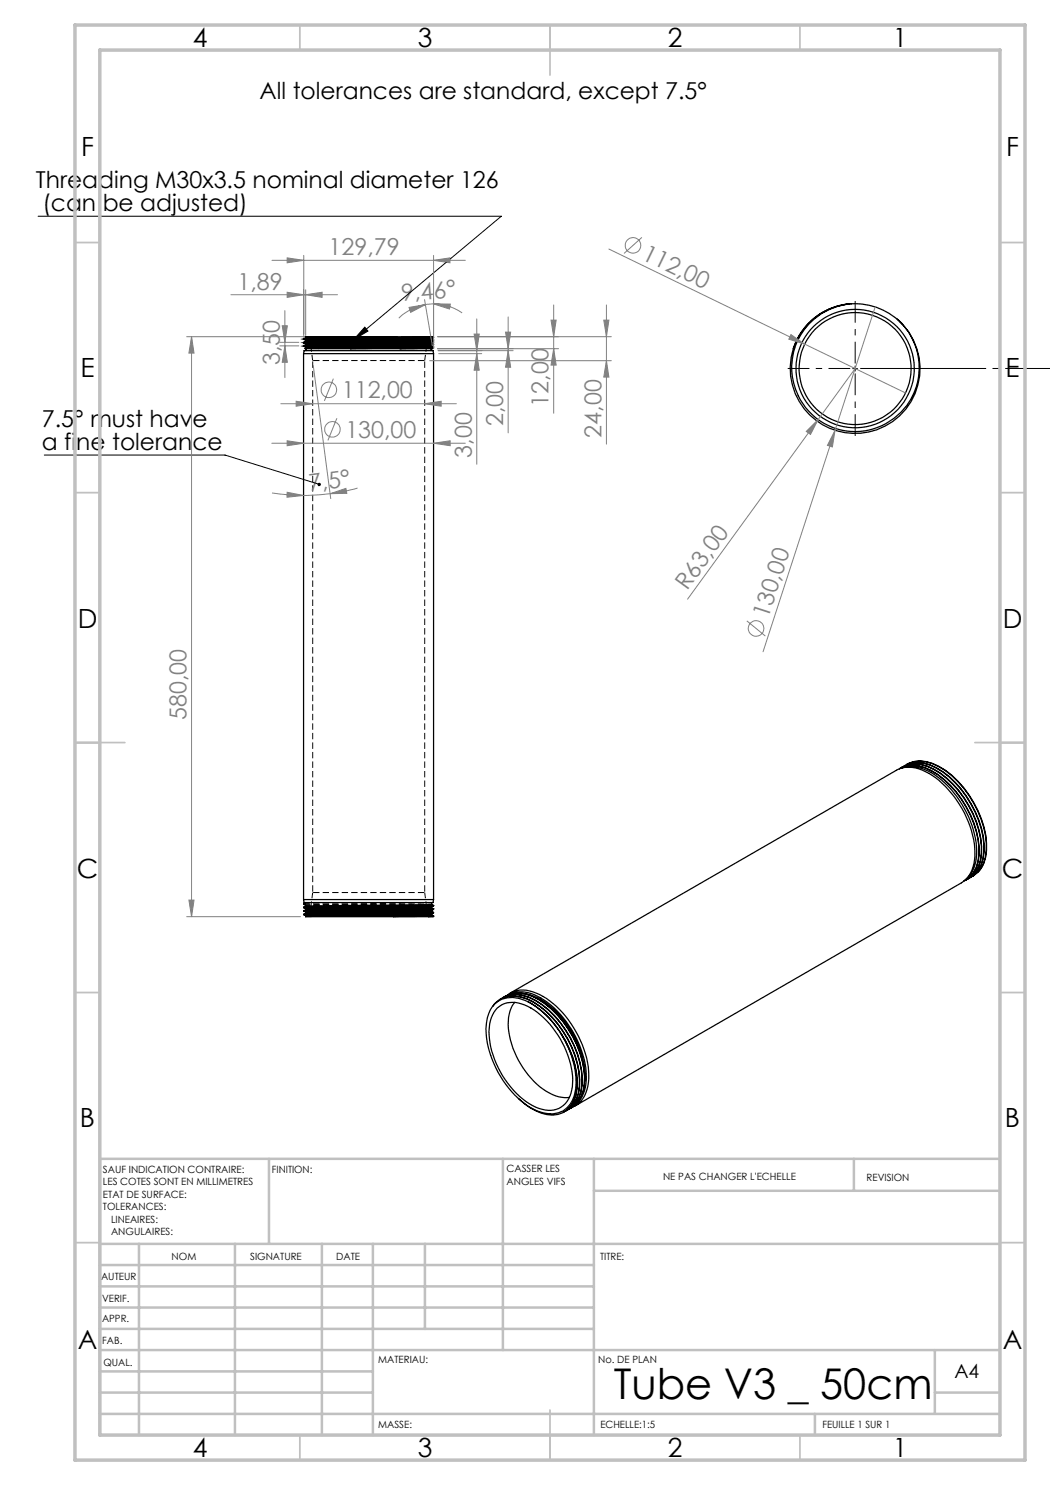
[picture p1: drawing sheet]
<svg xmlns="http://www.w3.org/2000/svg" width="210mm" height="297mm" viewBox="0 0 210 297" stroke-linecap="round" stroke-linejoin="round" font-family="sans-serif">
<g fill="none" stroke="#000" stroke-width=".2" stroke-dasharray="1.3 .6" stroke-dashoffset=".4" stroke-linecap="butt">
<path d="M86.3 69.1l-25.1-.3M86.3 68.4l-25.2-.3M86.3 67.7l-25.2-.3M86.3 69.3l-25.1-.4M86.3 68.6l-25.1-.4M86.3 67.9l-25.1-.4M86.7 67.4l-4.3-.1M86.7 67.5l-13.7-.2M61.1 180.5l25.2 .4M61.1 181.2l25.2 .4M61.1 181.9l25.2 .4M61.1 182.6l25.2 .4"/>
<path d="M61.1 181l25.2 .4M61.1 181.7l25.2 .4M61.1 182.4l25.2 .4"/>
</g>
<path d="M86.7 69.5l-25.9-.3M86.7 68.8l-25.9-.3M86.7 68.1l-25.9-.3M86.7 69.6l-25.9-.4M86.7 68.9l-25.9-.4M86.7 68.2l-25.9-.4M60.8 180.7l25.9 .4M60.8 181.4l25.9 .4M60.8 182.1l25.9 .4M60.8 182.8l25.9 .4M61.1 183.1l12.6 .2" fill="none" stroke="#000" stroke-width=".2" stroke-dasharray="1.3 .6" stroke-linecap="butt"/>
<path d="M61.9 67.3l.6 4.8M84.9 72.1l.7-4.8M62.5 178.5l-.6 4.8M60.9 182.9l25.8 .4M60.9 180.8l25.8 .4M60.9 181.5l25.8 .4M60.9 182.2l25.8 .4M85.6 183.3l-.7-4.8" fill="none" stroke="#000" stroke-width=".2" stroke-dasharray="1.3 .6" stroke-dashoffset=".1" stroke-linecap="butt"/>
<path d="M63.9 69.7l-2.7-.1" fill="none" stroke="#000" stroke-width=".2" stroke-dasharray="1.3 .6" stroke-dashoffset=".2" stroke-linecap="butt"/>
<path d="M81.6 69.7l-20.5-.2M84.9 72.1h-22.4M84.9 178.5h-22.4" fill="none" stroke="#000" stroke-width=".2" stroke-dasharray="1.3 .6" stroke-dashoffset="-.1" stroke-linecap="butt"/>
<path d="M62.5 72.1v106.4M84.9 178.5v-106.4" fill="none" stroke="#000" stroke-width=".2" stroke-dasharray="1.3 .6" stroke-dashoffset="-.2" stroke-linecap="butt"/>
<g fill="none" stroke="#000" stroke-width=".25">
<path d="M60.7 70.7h26M60.7 70.7l.1-.6h25.8l.1 .6M60.7 70.7v109.2M60.7 68.6l.4 .2M60.7 67.9l.4 .2M60.7 69.2l.4 .3M61 69.7h9.1M61.1 69l-.4 .2M61.1 68.3l-.4 .3M61.1 67.6l-.4 .3M61.1 69.6l-.1 .1M61.1 67.4v.2"/>
<path d="M61.1 68.1v.2M61.1 68.8v.2M61.1 69.5v.1M61.2 69.7v.4M62.4 67.3l-1.3 .1M62.4 67.3h-1.4l.1 .1M62.4 67.3h16.8M70.1 69.7h9.9M79.2 67.3l-18.1 .3M79.2 67.3h7.3M86.2 69.7v.4M86.3 69.3l-25.2 .3"/>
<path d="M86.3 68.6l-25.2 .4M86.3 67.9l-25.2 .4M86.3 69.1l-25.2 .4M86.3 68.4l-25.2 .4M86.3 67.7l-25.2 .4M86.3 68.6l.4 .2M86.3 67.9l.4 .2M86.3 69.3l.4 .2M86.3 67.7v.2M86.3 68.4v.2M86.3 69.1v.2M86.5 67.3l.2 .1"/>
<path d="M86.7 69.5l-16.6 .2M86.7 68.8l-25.9 .4M86.7 68.1l-25.9 .4M86.7 67.4l-25.9 .4M86.7 69.6l-6.7 .1M86.7 68.9l-26 .3M86.7 68.2l-26 .4M86.7 67.5l-26 .4M86.7 68.8v.1M86.7 68.1v.1M86.7 67.4v.1M86.7 69.5v.1"/>
<path d="M86.7 68.9l-.4 .2M86.7 68.2l-.4 .2M86.7 67.5l-.4 .2M86.7 69.6l-.2 .1h-6.5M86.7 70.7v109.2M169.4 60.9a13 13 0 0 0-10.5 17.5 13 13 0 0 0 19.5 6 13 13 0 0 0 1.3-20.4M170.3 60.7a13 13 0 0 0-11.7 9M179.4 63.8l1.1 1M179.9 153.8a6.1 6.1 0 0 1 6.3 .4 20.3 20.3 0 0 1 9.6 15.3 7.8 7.8 0 0 1-1.8 5.9l-1.2 .8M180 153.7h.1M180.1 153.7a7.8 7.8 0 0 1 7.5 1.7 20.2 20.2 0 0 1 7.7 15.5 6.5 6.5 0 0 1-2.3 5.1M180.3 153.5a6.4 6.4 0 0 1 6 .6 20 20 0 0 1 9.5 16.9 5.8 5.8 0 0 1-2.6 5"/>
<path d="M180.4 153.5a6.1 6.1 0 0 1 6.3 .4 20.3 20.3 0 0 1 9.6 15.4 7.8 7.8 0 0 1-1.8 5.8l-1.1 .8M180.5 153.4h-.1M180.8 153.2a6.4 6.4 0 0 1 6 .6 20 20 0 0 1 9.5 16.9 5.8 5.8 0 0 1-2.6 5.1M180.9 153.2a6.2 6.2 0 0 1 6.3 .4 20.3 20.3 0 0 1 9.6 15.3 7.9 7.9 0 0 1-1.8 5.9l-1.1 .8M181 153.1h-.1M181.3 152.9a6.4 6.4 0 0 1 6 .7 20.2 20.2 0 0 1 9.5 15.3 7.6 7.6 0 0 1-1.7 5.9l-.9 .7M181.4 152.9a6.2 6.2 0 0 1 6.3 .4 20.3 20.3 0 0 1 9.6 15.4 7.9 7.9 0 0 1-1.8 5.9l-1.1 .7M181.5 152.8h-.1M181.8 152.6a6.4 6.4 0 0 1 6 .7 20.2 20.2 0 0 1 9.5 15.3 6.9 6.9 0 0 1-1.8 5.9M60.7 179.9h26M60.7 179.9l.1 .6h25.8l.1-.6M194.7 175.2h.1"/>
<path d="M60.7 180.8l.4-.3 .1 .7-.4 .2M60.7 180.8l.5 .3M60.7 180.8l.4 .2M61.1 181.7l.1 .2-.4 .2M61.1 182.5l.1 .1-.4 .2M61.1 183.3h17.6M61.1 183.2v.1M78.7 183.3h7M86.3 180.9l-25.1 .3M86.3 181.6l-25.1 .3M86.3 182.3l-25.1 .3M86.3 183l-25.2 .3"/>
<path d="M86.3 181.4l-25.2 .3M86.3 182.1l-25.2 .4M86.3 182.8l-25.2 .4M86.3 181.6l.4 .2M86.3 182.3l.4 .2M86.3 183l.4 .2M86.3 180.9l.4 .2M86.3 180.5v.4M86.3 181.4v.2M86.3 182.1v.2M86.3 182.8v.2M86.7 181.1l-23.1 .3h-2.9v.1"/>
<path d="M86.7 181.8l-25.5 .3h-.5v.1M86.7 182.5l-24.2 .3h-1.8v.1M86.7 181.2l-26 .3 .5 .2M86.7 181.9l-26 .3 .5 .3M86.7 182.6l-26 .3 .5 .3M86.7 183.2l-8 .1M86.7 183.3h-1M86.7 181.8v.1M86.7 182.5v.1M86.7 183.2v.1M86.7 181.1v.1M86.7 181.9l-.4 .2"/>
<path d="M86.7 182.6l-.4 .2M86.7 181.2l-.4 .2M100.1 199.8h-.1M100.1 199.8a6.5 6.5 0 0 1 6.6 .6 19.8 19.8 0 0 1 9.2 16.9 6.4 6.4 0 0 1-1.9 4.3M100.6 199.5h-.1M101.1 199.3a4.9 4.9 0 0 1 3.9-.5 14.9 14.9 0 0 1 8.6 6.9 18.3 18.3 0 0 1 3.2 11.1 5.4 5.4 0 0 1-2.8 4.9M101.1 199.2h-.1M101.1 199.2a5.4 5.4 0 0 1 5.3 0 19.8 19.8 0 0 1 10.4 14.6 7.9 7.9 0 0 1-1.8 7.3M101.5 199a5.3 5.3 0 0 1 5.7-.4 18.1 18.1 0 0 1 8.9 9.5 14.1 14.1 0 0 1 1.1 10.4 4.6 4.6 0 0 1-2.8 3M102 198.8a6.5 6.5 0 0 1 6.2 .8 20 20 0 0 1 9.1 16.4 7 7 0 0 1-2 4.8M102.1 198.6l77.2-44.5a6.5 6.5 0 0 1 6.5 .6 20.1 20.1 0 0 1 9.2 16.5 6.2 6.2 0 0 1-2.7 5.4l-77.2 44.6M105.3 198.8a14.2 14.2 0 0 1 8.4 6.6 17.7 17.7 0 0 1 3.2 10.8"/>
<path d="M98.6 201.2a4.7 4.7 0 0 1 5.4-1.8 14.9 14.9 0 0 1 8.6 6.9 16.8 16.8 0 0 1 3 12.4 5 5 0 0 1-2.6 3.6M99.4 201.6a5.2 5.2 0 0 1 6.1-.3 17.9 17.9 0 0 1 9 16 4.7 4.7 0 0 1-4.3 4.8 10.3 10.3 0 0 1-7.5-4.1 17.8 17.8 0 0 1-4.8-12.5l.3-1.9 .6-1.1zM102.9 200.5a7.8 7.8 0 0 0-1 6.7 17.5 17.5 0 0 0 8 11.4l1.8 .8 1.2 .1h1M105.7 200.4a5.8 5.8 0 0 0-6.7 .4 7.9 7.9 0 0 0-1.7 6.7 20 20 0 0 0 8.9 14 6.9 6.9 0 0 0 6.4 .7 7 7 0 0 0 2.6-6.8l-.3-2.2a19.1 19.1 0 0 0-2.6-6.3M105.7 200.4a17.9 17.9 0 0 1 6.6 6.5M105.7 200.4a19.9 19.9 0 0 1 9.7 17.2 6.4 6.4 0 0 1-1.9 4.3M112.3 206.9a16.8 16.8 0 0 1 2.8 12.1 4.9 4.9 0 0 1-6.8 3.6 12.2 12.2 0 0 1-4.6-2.9M112.9 222.4h-.1M113.3 222.1h.1M113.8 221.8v.1M114.5 221.4a6.9 6.9 0 0 0 2-5.8 20.2 20.2 0 0 0-9.3-15.5 7.4 7.4 0 0 0-6-.9l-.6 .4a5.4 5.4 0 0 1 5.2-.1 19.1 19.1 0 0 1 9.7 11.4 12.3 12.3 0 0 1 .2 8.7 4.9 4.9 0 0 1-2.2 2.4M114.9 221.1l-.6 .5"/>
<circle cx="171" cy="73.7" r="11.8"/>
<circle cx="171" cy="73.7" r="11.2"/>
<circle cx="171.1" cy="73.5" r="12.8"/>
</g>
<g fill="none" stroke="#808080" stroke-width=".2">
<path d="M46.2 58.9h21.3M54.4 52.1h38.7M57.4 58.5l3.3 .4-3.3 .6zM57.4 51.6l3.3 .5-3.3 .5zM60.7 51.1v16.4M61.1 58.9l3.3-.4v1zM61.1 58v9.1M84.9 59.9l1.6 9.2M86.7 52.1l3.3-.5v1zM86.7 51.1v18.6M121.8 49.8l59.3 28.8M128.4 47.5l-3.6 3.2"/>
<path d="M37.3 67.3h23.6M38.3 67.3l.5 3.3h-1zM38.3 67.3v116M56 68.5h3.8M56 69.2h3.8M56.4 65.2h1.1l-.5 3.3zM57 62.1v13.4M57 69.2l.5 3.3h-1.1zM62.7 73.1l3.4 26.6M66.7 75.7l-1.8 4.5M81.8 61.5l3.3-.6-3 1.6zM85.1 60.9a9.8 9.8 0 0 0-5.3 2.7"/>
<path d="M85.9 72.1h36.4M86.7 60.8h3.4l-.2 1zM86.7 60.8l-1.6 .1M86.7 60.8a9.8 9.8 0 0 1 5.7 1.8M87.5 69.7h24.2M87.6 70.1h15M87.7 70.7h8.6M94.8 66.8h1l-.4 3.3zM95.4 63.8v29M95.4 70.7l.4 3.3h-1zM101.1 66.4h1l-.5 3.3zM101.6 63.4v23.2"/>
<path d="M101.6 70.1l.5 3.3h-1zM110.2 64h1l-.5 3.3zM110.7 69.7l.5 3.3h-1zM110.7 61v21.7M120.8 64h1l-.5 3.3zM121.3 72.1l.5 3.3h-1zM121.3 61v27.8M122.3 67.3h-34.8M158.2 66.9l2.7 1.9-3.1-1zM171 73.7l-7.4 10.2M175 61.3l-8 24.8M54.4 88.6h38.7"/>
<path d="M54.4 98.6l3.9 .4 2.4 .1M56.2 80.7h35.1M57.4 88.2l3.3 .4-3.3 .5zM57.4 98.5l3.3 .6-3.3 .3zM59.2 80.3l3.3 .4-3.3 .5zM66 98.7l3.2-1 .2 1zM66 98.7l-5.3 .4M67.4 83.6l-1.8 4.5M71.5 97.6l-2.7 .7-2.8 .4M84.9 80.7l3.3-.4v.9zM86.7 88.6l3.3-.4v.9zM161.3 86.3l2.3-2.4-1.5 3z"/>
<path d="M163.6 83.9l-26.1 35.9M167 86.1l-.5 3.3-1-.3zM167 86.1l-14.4 44.2M149.4 124.2l3.7 3M37.3 183.3h22.8M37.8 180h1l-.5 3.3z"/>
<circle cx="126.6" cy="49.1" r="1.55"/>
<circle cx="65.8" cy="78" r="1.56"/>
<circle cx="66.5" cy="85.9" r="1.56"/>
<circle cx="151.2" cy="125.7" r="1.56"/>
</g>
<path d="M7.6 43.2h92.7l-29.6 24.7M73 65.4l.6 .8-2.9 1.7zM170.5 73.7h1M171 73.2v1M8.9 91h36.1l18.9 5.9" fill="none" stroke="#000" stroke-width=".2"/>
<path d="M170 73.7h-12.5M171 72.7v-12.5M171 74.7v12.5" fill="none" stroke="#000" stroke-width=".2" stroke-dasharray="30.5 1.3 1.3 1.3" stroke-dashoffset="26.1" stroke-linecap="butt"/>
<path d="M172 73.7h38.1" fill="none" stroke="#000" stroke-width=".2" stroke-dasharray="30.5 1.3 1.3 1.3" stroke-dashoffset="5.3" stroke-linecap="butt"/>
<g fill="none" stroke="#c0c0c0" stroke-width=".35">
<path d="M60 5v5M110 5v10M160 5v5M15 48.5h5M200 48.5h5M15 98.5h5M200 98.5h5M15 148.5h10M195 148.5h10M15 198.5h5M200 198.5h5M15 248.5h5"/>
<path d="M200 248.5h5M60 287v5M110 282v10M160 287v5"/>
</g>
<g fill="none" stroke="#c0c0c0" stroke-width=".5">
<path d="M53.8 231.8v17M100.6 231.8v38.2M118.8 231.8v55.2M118.8 238.2h81.2M170.8 231.8v6.4M200 231.8h-180v55.2M20 248.8h180M20 257.3h98.8M20 253h98.8M27.8 248.8v38.2M47 248.8v38.2M64.4 248.8v38.2"/>
<path d="M74.6 248.8v38.2M85 248.8v17M20 265.8h98.8M20 261.5h98.8M20 278.5h54.6M20 274.3h54.6M20 270h180M187 278.5h13M187 270v12.8M20 282.8h180M163 282.8v4.2"/>
</g>
<path d="M15 5h190v287h-190zM20 10h180v277h-180z" fill="none" stroke="#c0c0c0" stroke-width=".7"/>
<path d="M73 65.4l.6 .8-2.9 1.7zM63.6 96.7l-.1 .1a.34 .34 0 0 0 .2 .4 .34 .34 0 0 0 .5-.2l-.3-.1 .3 .1a.36 .36 0 0 0-.2-.4 .36 .36 0 0 0-.4 .1z" fill="#000"/>
<g fill="#808080">
<path d="M158.2 66.9l2.7 1.9-3.1-1z"/>
<path d="M161.3 86.3l2.3-2.4-1.5 3z"/>
<path d="M167 86.1l-.5 3.3-1-.3z"/>
<path d="M59.2 80.3l3.3 .4-3.3 .5zM84.9 80.7l3.3-.4v.9zM57.4 88.2l3.3 .4-3.3 .5zM86.7 88.6l3.3-.4v.9zM57.4 58.5l3.3 .4-3.3 .6zM61.1 58.9l3.3-.4v1zM57.4 51.6l3.3 .5-3.3 .5zM86.7 52.1l3.3-.5v1z"/>
<path d="M86.7 60.8h3.4l-.2 1zM81.8 61.5l3.3-.6-3 1.6z"/>
<path d="M57.4 98.5l3.3 .6-3.3 .3zM66 98.7l3.2-1 .2 1z"/>
<path d="M121.3 72.1l.5 3.3h-1zM120.8 64h1l-.5 3.3z"/>
<path d="M101.1 66.4h1l-.5 3.3zM101.6 70.1l.5 3.3h-1zM94.8 66.8h1l-.4 3.3zM95.4 70.7l.4 3.3h-1zM56.4 65.2h1.1l-.5 3.3zM57 69.2l.5 3.3h-1.1z"/>
<path d="M110.2 64h1l-.5 3.3zM110.7 69.7l.5 3.3h-1zM38.3 67.3l.5 3.3h-1zM37.8 180h1l-.5 3.3z"/>
</g>
<text font-size="8.5" x="122.7" y="279.7">Tube V3 _ 50cm</text>
<g font-size="5.3">
<text x="38.5" y="9.5">4</text>
<text x="83.5" y="9.5">3</text>
<text x="133.6" y="9.5">2</text>
<text x="178.6" y="9.5">1</text>
<text x="16.2" y="31.3">F</text>
<text x="201.2" y="31.3">F</text>
<text x="16.1" y="75.5">E</text>
<text x="201.1" y="75.5">E</text>
<text x="15.5" y="125.5">D</text>
<text x="200.5" y="125.5">D</text>
<text x="15.4" y="175.5">C</text>
<text x="200.4" y="175.5">C</text>
<text x="16" y="225.5">B</text>
<text x="201" y="225.5">B</text>
<text x="15.5" y="269.8">A</text>
<text x="200.5" y="269.8">A</text>
<text x="38.5" y="291.5">4</text>
<text x="83.5" y="291.5">3</text>
<text x="133.6" y="291.5">2</text>
<text x="178.6" y="291.5">1</text>
</g>
<g font-size="4.7">
<text x="51.9" y="19.8">All tolerances are standard, except 7.5°</text>
<text x="7.2" y="37.7">Threading M30x3.5 nominal diameter 126</text>
<text x="8.5" y="42.2">(can be adjusted)</text>
<text x="8.4" y="85.5">7.5° must have</text>
<text x="8.4" y="90">a fine tolerance</text>
</g>
<g font-size="4.7" fill="#808080">
<text x="65.7" y="51">129,79</text>
<text x="128.2" y="51.7" transform="rotate(26 128.2 51.7)">112,00</text>
<text x="47.5" y="57.9">1,89</text>
<text x="80.4" y="60.2" transform="rotate(-5 80.4 60.2)">9,46°</text>
<text x="56" y="73.1" transform="rotate(-90 56 73.1)">3,50</text>
<text x="68.4" y="79.7">112,00</text>
<text x="109.7" y="81.3" transform="rotate(-90 109.7 81.3)">12,00</text>
<text x="69.1" y="87.6">130,00</text>
<text x="100.6" y="85.3" transform="rotate(-90 100.6 85.3)">2,00</text>
<text x="120.3" y="87.5" transform="rotate(-90 120.3 87.5)">24,00</text>
<text x="94.4" y="91.5" transform="rotate(-90 94.4 91.5)">3,00</text>
<text x="62" y="98.3" transform="rotate(-8 62 98.3)">7,5°</text>
<text x="137.5" y="118.2" transform="rotate(-54 137.5 118.2)">R63,00</text>
<text x="153.7" y="123.8" transform="rotate(-72 153.7 123.8)">130,00</text>
<text x="37.3" y="144" transform="rotate(-90 37.3 144)">580,00</text>
</g>
<text font-size="3.9" x="190.9" y="275.5">A4</text>
<g font-size="2">
<text x="20.6" y="234.6">SAUF INDICATION CONTRAIRE:</text>
<text x="20.6" y="237.1">LES COTES SONT EN MILLIMETRES</text>
<text x="20.6" y="239.6">ETAT DE SURFACE:</text>
<text x="54.4" y="234.6">FINITION:</text>
<text x="101.3" y="234.5">CASSER LES</text>
<text x="101.3" y="237">ANGLES VIFS</text>
<text x="132.6" y="236">NE PAS CHANGER L'ECHELLE</text>
<text x="173.3" y="236.2">REVISION</text>
<text x="20.6" y="242.1">TOLERANCES:</text>
<text x="22.2" y="244.6">LINEAIRES:</text>
<text x="22.2" y="247.1">ANGULAIRES:</text>
<text x="34.3" y="252">NOM</text>
<text x="50" y="251.9">SIGNATURE</text>
<text x="67.2" y="251.9">DATE</text>
<text x="120" y="251.9">TITRE:</text>
<text x="20.2" y="256.1">AUTEUR</text>
<text x="20.4" y="260.3">VERIF.</text>
<text x="20.4" y="264.4">APPR.</text>
<text x="20.5" y="268.8">FAB.</text>
<text x="20.7" y="273.1">QUAL.</text>
<text x="75.7" y="272.5">MATERIAU:</text>
<text x="119.6" y="272.5">No. DE PLAN</text>
<text x="75.6" y="285.5">MASSE:</text>
<text x="120.1" y="285.6">ECHELLE:1:5</text>
<text x="164.5" y="285.6">FEUILLE 1 SUR 1</text>
</g>
</svg>
